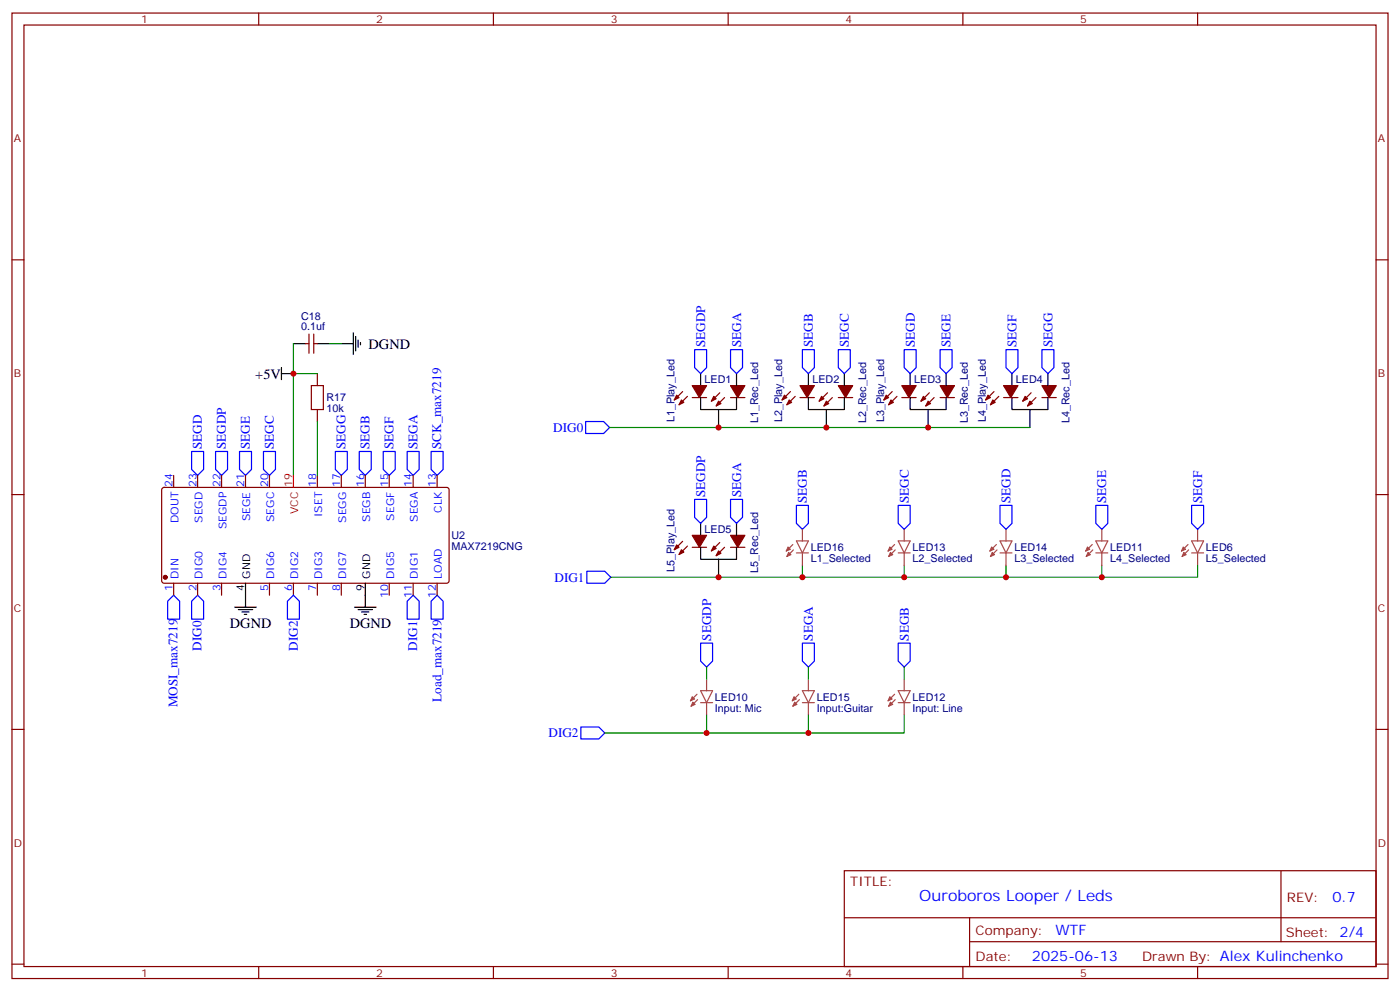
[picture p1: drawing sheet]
<svg xmlns="http://www.w3.org/2000/svg" width="412mm" height="292mm" viewBox="0 0 412 292" stroke-linecap="round" stroke-linejoin="round" font-family="sans-serif">
<g fill="none" stroke="#870000" stroke-width=".35">
<path d="M3.5 3.8h405.4v284.4h-405.4zM7.1 7.4h398.2v277.3h-398.2zM76.2 3.8v3.6M145.3 3.8v3.6M214.5 3.8v3.6M283.6 3.8v3.6M352.8 3.8v3.6M3.5 76.5h3.6M405.3 76.5h3.6M91 98.4v5.6M92.4 98.4v5.6M90 101.2h1"/>
<path d="M92.4 101.2h1.1M93.5 110v3.6M201.1 115.3l-2.5 2.5M202.5 116.7l-2.5 2.5M203.9 117.1h4.2M212 115.7l-2.5 2.4M213.4 117.1l-2.4 2.5M215.2 117.1h4.2M232.8 115.3l-2.4 2.5M234.2 116.7l-2.4 2.5M235.7 117.1h4.2M243.8 115.7l-2.5 2.4"/>
<path d="M245.2 117.1l-2.5 2.5M246.9 117.1h4.3M262.8 115.3l-2.5 2.5M264.2 116.7l-2.4 2.5M265.6 117.1h4.3M273.8 115.7l-2.5 2.4M275.2 117.1l-2.5 2.5M276.9 117.1h4.3M292.8 115.3l-2.5 2.5M294.2 116.7l-2.5 2.5M295.6 117.1h4.3M303.7 115.7l-2.4 2.4"/>
<path d="M305.2 117.1l-2.5 2.5M306.9 117.1h4.2M93.5 120.6v3.5M3.5 145.7h3.6M47.9 143.8l.4-.3 83.6 .1 .4 .7-.1 27-.6 .5-83.5-.1-.5-.6v-26.8zM51.2 140v3.5M58.2 140v3.5M65.3 140v3.5M72.3 140v3.5M79.4 140v3.5M93.5 140v3.5M100.5 140v3.5"/>
<path d="M107.6 140v3.5M114.7 140v3.5M121.7 140v3.5M128.8 140v3.5M201.1 159.4l-2.5 2.5M212 159.8l-2.5 2.4M405.3 145.7h3.6M51.2 171.8v3.5M58.2 171.8v3.5M65.3 171.8v3.5M79.4 171.8v3.5M86.4 171.8v3.5"/>
<path d="M93.5 171.8v3.5M100.5 171.8v3.5M114.7 171.8v3.5M121.7 171.8v3.5M128.8 171.8v3.5M202.5 160.8l-2.5 2.5M203.9 161.2h4.2M213.4 161.2l-2.4 2.5M215.2 161.2h4.2M3.5 214.8h3.6M405.3 214.8h3.6M248.7 256.4h156.6v28.3h-156.6z"/>
<path d="M377.3 256.5v20.8M248.7 270.3h156.5M285.6 277.3h119.6M285.6 270.3v14.1M3.5 284h3.6M76.2 284.7v3.5M145.3 284.7v3.5M214.5 284.7v3.5M283.6 284.7v3.5M352.8 284.7v3.5M405.3 284h3.6"/>
</g>
<g fill="none" stroke="#00f" stroke-width=".35">
<path d="M204.6 103h3.5v5.3l-1.7 1.7-1.8-1.7zM215.2 103h3.5v5.3l-1.7 1.7-1.8-1.7zM236.4 103h3.5v5.3l-1.8 1.7-1.7-1.7zM246.9 103h3.6v5.3l-1.8 1.7-1.8-1.7zM266.3 103h3.6v5.3l-1.8 1.7-1.8-1.7zM276.9 103h3.6v5.3l-1.8 1.7-1.8-1.7zM296.3 103h3.6v5.3l-1.8 1.7-1.8-1.7zM306.9 103h3.5v5.3l-1.7 1.7-1.8-1.7zM56.4 133h3.6v5.3l-1.8 1.7-1.8-1.7zM63.5 133h3.5v5.3l-1.7 1.7-1.8-1.7zM70.6 133h3.5v5.3l-1.8 1.7-1.7-1.7zM77.6 133h3.5v5.3l-1.7 1.7-1.8-1.7z"/>
<path d="M98.8 133h3.5v5.3l-1.8 1.7-1.7-1.7zM105.8 133h3.6v5.3l-1.8 1.7-1.8-1.7zM112.9 133h3.5v5.3l-1.7 1.7-1.8-1.7zM119.9 133h3.6v5.3l-1.8 1.7-1.8-1.7zM127 133h3.5v5.3l-1.7 1.7-1.8-1.7zM172.5 124.1h5.3l1.8 1.8-1.8 1.8h-5.3zM204.6 147.1h3.5v5.3l-1.7 1.7-1.8-1.7zM215.2 147.1h3.5v5.3l-1.7 1.7-1.8-1.7zM234.6 148.8h3.5v5.3l-1.7 1.8-1.8-1.8zM264.6 148.8h3.5v5.3l-1.8 1.8-1.7-1.8zM294.6 148.8h3.5v5.3l-1.8 1.8-1.7-1.8zM322.8 148.8h3.5v5.3l-1.7 1.8-1.8-1.8z"/>
<path d="M351 148.8h3.5v5.3l-1.7 1.8-1.8-1.8zM51.2 175.3l1.7 1.8v5.3h-3.5v-5.3zM58.2 175.3l1.8 1.8v5.3h-3.6v-5.3zM86.4 175.3l1.8 1.8v5.3h-3.5v-5.3zM121.7 175.3l1.8 1.8v5.3h-3.6v-5.3zM128.8 175.3l1.7 1.8v5.3h-3.5v-5.3zM172.9 168.2h5.3l1.7 1.8-1.7 1.8h-5.3zM206.4 189.4h3.5v5.3l-1.8 1.8-1.7-1.8zM236.4 189.4h3.5v5.3l-1.8 1.8-1.7-1.8zM264.6 189.4h3.5v5.3l-1.8 1.8-1.7-1.8zM171.1 214.1h5.3l1.8 1.8-1.8 1.7h-5.3z"/>
</g>
<g fill="none" stroke="#000" stroke-width=".35">
<path d="M104.1 98v6.4M104.8 99.1v4.2M82.9 110h3.5M82.9 108.3v3.5M86.4 101.2h3.6M93.5 101.2h3.5M100.5 101.2h3.6M105.5 100.2v2.1M106.2 100.9v.7M206.4 117.1v3.5h10.6v-3.5M206.4 110v3.6M217 110v3.6"/>
<path d="M238.1 117.1v3.5h10.6v-3.5M238.1 110v3.6M248.7 110v3.6M268.1 117.1v3.5h10.6v-3.5M268.1 110v3.6M278.7 110v3.6M298.1 117.1v3.5h10.6v-3.5M298.1 110v3.6M308.7 110v3.6M211.7 120.6v5.3M243.4 120.6v5.3M273.4 120.6v5.3"/>
<path d="M303.4 120.6v5.3M206.4 154.1v3.6M217 154.1v3.6M69.1 178.8h6.4M70.2 179.5h4.2M72.3 171.8v7M104.4 178.8h6.4M105.5 179.5h4.2M107.6 171.8v7M206.4 161.2v3.5h10.6v-3.5M211.7 164.7v5.3M71.3 180.2h2.1"/>
<path d="M72 180.9h.7M106.5 180.2h2.2M107.2 180.9h.7"/>
</g>
<path d="M91.7 113.6h3.5v7h-3.5z" fill="none" stroke="#a10000" stroke-width=".35"/>
<g fill="none" stroke="#008700" stroke-width=".35">
<path d="M86.4 101.2v38.8M86.4 110h7.1M97 101.2h3.5M93.5 124.1v15.9M179.6 125.9h123.8M179.9 170h56.5M236.4 166.5v3.5h29.9M266.3 166.5v3.5h58.3v-3.5M296.3 166.5v3.5M352.8 166.5v3.5h-28.2M208.1 196.5v3.5M238.1 196.5v3.5"/>
<path d="M266.3 196.5v3.5M178.2 215.9h29.9M208.1 210.6v5.3h58.2v-5.3M238.1 210.6v5.3"/>
</g>
<g fill="#870000" stroke="#870000" stroke-width=".35">
<path d="M215.2 113.6h4.2l-2.1 3.5z"/>
<path d="M211.7 118.1l.7 .8-1.4 .7z"/>
<path d="M210.3 116.7l.7 .7-1.5 .7z"/>
<path d="M203.9 113.6h4.2l-2.1 3.5z"/>
<path d="M199.3 116.4l.7 .7-1.4 .7z"/>
<path d="M200.7 117.8l.7 .7-1.4 .7z"/>
<path d="M246.9 113.6h4.3l-2.1 3.5z"/>
<path d="M243.4 118.1l.7 .8-1.4 .7z"/>
<path d="M242 116.7l.7 .7-1.4 .7z"/>
<path d="M235.7 113.6h4.2l-2.1 3.5z"/>
<path d="M231.1 116.4l.7 .7-1.4 .7z"/>
<path d="M232.5 117.8l.7 .7-1.4 .7z"/>
<path d="M276.9 113.6h4.3l-2.2 3.5z"/>
<path d="M273.4 118.1l.7 .8-1.4 .7z"/>
<path d="M272 116.7l.7 .7-1.4 .7z"/>
<path d="M265.6 113.6h4.3l-2.1 3.5z"/>
<path d="M261.1 116.4l.7 .7-1.5 .7z"/>
<path d="M262.5 117.8l.7 .7-1.4 .7z"/>
<path d="M306.9 113.6h4.2l-2.1 3.5z"/>
<path d="M303.4 118.1l.7 .8-1.4 .7z"/>
<path d="M302 116.7l.7 .7-1.4 .7z"/>
<path d="M295.6 113.6h4.3l-2.2 3.5z"/>
<path d="M291 116.4l.7 .7-1.4 .7z"/>
<path d="M292.5 117.8l.7 .7-1.5 .7z"/>
<path d="M215.2 157.7h4.2l-2.1 3.5z"/>
<path d="M211.7 162.2l.7 .7-1.4 .8z"/>
<path d="M210.3 160.8l.7 .7-1.5 .7z"/>
<path d="M203.9 157.7h4.2l-2.1 3.5z"/>
<path d="M199.3 160.5l.7 .7-1.4 .7z"/>
<path d="M200.7 161.9l.7 .7-1.4 .7z"/>
<circle cx="48.7" cy="170" r=".53"/>
</g>
<path d="M86.4 140v3.5" fill="none" stroke="#f00" stroke-width=".35"/>
<g fill="none" stroke="#a64a4a" stroke-width=".35">
<path d="M234.6 159.3h3.5l-1.7 3.5zM236.4 155.9v3.5M264.6 159.3h3.5l-1.8 3.5zM266.3 155.9v3.5M294.6 159.3h3.5l-1.8 3.5zM296.3 155.9v3.5M322.8 159.3h3.5l-1.7 3.5zM324.6 155.9v3.5M351 159.3h3.5l-1.7 3.5zM352.8 155.9v3.5M233.5 160.4l-1.9 1.9M233.7 162l-1.9 1.9"/>
<path d="M234.6 162.8h3.5M236.4 163v3.5M263.5 160.4l-1.9 1.9M263.7 162l-1.9 1.9M264.6 162.8h3.5M266.3 163v3.5M293.5 160.4l-1.9 1.9M293.7 162l-2 1.9M294.6 162.8h3.5M296.3 163v3.5M321.7 160.4l-1.9 1.9M321.9 162l-1.9 1.9"/>
<path d="M322.8 162.8h3.5M324.6 163v3.5M350 160.4l-2 1.9M350.1 162l-1.9 1.9M351 162.8h3.5M352.8 163v3.5M208.1 200v3.5M238.1 200v3.5M266.3 200v3.5M205.3 204.5l-1.9 1.9M205.5 206.1l-1.9 1.9M206.4 203.4h3.5l-1.8 3.5z"/>
<path d="M206.4 206.9h3.5M208.1 207.1v3.5M235.3 204.5l-1.9 1.9M235.5 206.1l-2 1.9M236.4 206.9h3.5M236.4 203.4h3.5l-1.8 3.5zM238.1 207.1v3.5M263.5 204.5l-1.9 1.9M263.7 206.1l-1.9 1.9M264.6 206.9h3.5M264.6 203.4h3.5l-1.8 3.5zM266.3 207.1v3.5"/>
</g>
<g fill="#a64a4a" stroke="#a64a4a" stroke-width=".29">
<path d="M320.3 161.1l.7 .7-1.2 .5z"/>
<path d="M320.5 162.7l.7 .7-1.2 .5z"/>
<path d="M262.1 161.1l.7 .7-1.2 .5z"/>
<path d="M262.3 162.7l.7 .7-1.2 .5z"/>
<path d="M292.1 161.1l.7 .7-1.2 .5z"/>
<path d="M292.3 162.7l.7 .7-1.3 .5z"/>
<path d="M232.1 161.1l.7 .7-1.2 .5z"/>
<path d="M232.3 162.7l.7 .7-1.2 .5z"/>
<path d="M348.5 161.1l.7 .7-1.2 .5z"/>
<path d="M348.7 162.7l.7 .7-1.2 .5z"/>
<path d="M203.9 205.2l.7 .7-1.2 .5z"/>
<path d="M204.1 206.8l.7 .7-1.2 .5z"/>
<path d="M262.1 205.2l.7 .7-1.2 .5z"/>
<path d="M262.3 206.8l.7 .7-1.2 .5z"/>
<path d="M233.9 205.2l.7 .7-1.2 .5z"/>
<path d="M234.1 206.8l.7 .7-1.3 .5z"/>
</g>
<g fill="#c00">
<circle cx="86.4" cy="110" r=".88"/>
<circle cx="296.3" cy="170" r=".88"/>
<circle cx="266.3" cy="170" r=".88"/>
<circle cx="243.4" cy="125.9" r=".88"/>
<circle cx="273.4" cy="125.9" r=".88"/>
<circle cx="211.7" cy="125.9" r=".88"/>
<circle cx="236.4" cy="170" r=".88"/>
<circle cx="211.7" cy="170" r=".88"/>
<circle cx="324.6" cy="170" r=".88"/>
<circle cx="238.1" cy="215.9" r=".88"/>
<circle cx="208.1" cy="215.9" r=".88"/>
</g>
<text font-size="4.6" fill="#00f" x="270.8" y="265.5">Ouroboros Looper / Leds</text>
<g font-size="4.2">
<text x="108.6" y="102.6">DGND</text>
<text x="75.2" y="111.5">+5V</text>
<text x="67.7" y="184.9">DGND</text>
<text x="103" y="184.9">DGND</text>
</g>
<g font-size="4.2" fill="#00f">
<text x="392.5" y="265.7">0.7</text>
<text x="310.9" y="275.3">WTF</text>
<text x="304" y="283.1">2025-06-13</text>
</g>
<g font-size="3.9" fill="#00f">
<text x="207.7" y="102.3" transform="rotate(-90 207.7 102.3)">SEGDP</text>
<text x="218.3" y="102.3" transform="rotate(-90 218.3 102.3)">SEGA</text>
<text x="239.5" y="102.3" transform="rotate(-90 239.5 102.3)">SEGB</text>
<text x="250" y="102.3" transform="rotate(-90 250 102.3)">SEGC</text>
<text x="269.4" y="102.3" transform="rotate(-90 269.4 102.3)">SEGD</text>
<text x="280" y="102.3" transform="rotate(-90 280 102.3)">SEGE</text>
<text x="299.4" y="102.3" transform="rotate(-90 299.4 102.3)">SEGF</text>
<text x="310" y="102.3" transform="rotate(-90 310 102.3)">SEGG</text>
<text x="163" y="127.2">DIG0</text>
<text x="59.5" y="132.3" transform="rotate(-90 59.5 132.3)">SEGD</text>
<text x="66.5" y="132.3" transform="rotate(-90 66.5 132.3)">SEGDP</text>
<text x="73.6" y="132.3" transform="rotate(-90 73.6 132.3)">SEGE</text>
<text x="80.6" y="132.3" transform="rotate(-90 80.6 132.3)">SEGC</text>
<text x="101.8" y="132.3" transform="rotate(-90 101.8 132.3)">SEGG</text>
<text x="108.8" y="132.3" transform="rotate(-90 108.8 132.3)">SEGB</text>
<text x="115.9" y="132.3" transform="rotate(-90 115.9 132.3)">SEGF</text>
<text x="123" y="132.3" transform="rotate(-90 123 132.3)">SEGA</text>
<text x="130" y="132.3" transform="rotate(-90 130 132.3)">SCK_max7219</text>
<text x="207.7" y="146.4" transform="rotate(-90 207.7 146.4)">SEGDP</text>
<text x="218.3" y="146.4" transform="rotate(-90 218.3 146.4)">SEGA</text>
<text x="237.7" y="148.1" transform="rotate(-90 237.7 148.1)">SEGB</text>
<text x="267.7" y="148.1" transform="rotate(-90 267.7 148.1)">SEGC</text>
<text x="297.7" y="148.1" transform="rotate(-90 297.7 148.1)">SEGD</text>
<text x="325.9" y="148.1" transform="rotate(-90 325.9 148.1)">SEGE</text>
<text x="354.1" y="148.1" transform="rotate(-90 354.1 148.1)">SEGF</text>
<text x="163.3" y="171.3">DIG1</text>
<text x="59.4" y="191.6" transform="rotate(-90 59.4 191.6)">DIG0</text>
<text x="87.7" y="191.6" transform="rotate(-90 87.7 191.6)">DIG2</text>
<text x="122.9" y="191.6" transform="rotate(-90 122.9 191.6)">DIG1</text>
<text x="209.5" y="188.7" transform="rotate(-90 209.5 188.7)">SEGDP</text>
<text x="239.5" y="188.7" transform="rotate(-90 239.5 188.7)">SEGA</text>
<text x="267.7" y="188.7" transform="rotate(-90 267.7 188.7)">SEGB</text>
<text x="52.3" y="208.3" transform="rotate(-90 52.3 208.3)">MOSI_max7219</text>
<text x="130.1" y="206.7" transform="rotate(-90 130.1 206.7)">Load_max7219</text>
<text x="161.6" y="217.1">DIG2</text>
</g>
<g font-size="3.9" fill="#800">
<text x="250.5" y="261">TITLE:</text>
<text x="379.1" y="265.7">REV:</text>
<text x="287.4" y="275.2">Company:</text>
<text x="378.7" y="275.8">Sheet: 2/4</text>
<text x="287.4" y="282.9">Date:</text>
<text x="336.4" y="283">Drawn By: Alex Kulinchenko</text>
</g>
<g font-size="3.2" fill="#800">
<text x="41.6" y="6.8">1</text>
<text x="110.8" y="6.8">2</text>
<text x="179.9" y="6.8">3</text>
<text x="249.1" y="6.8">4</text>
<text x="318.2" y="6.8">5</text>
<text x="4.1" y="41.9">A</text>
<text x="405.9" y="41.9">A</text>
<text x="4.1" y="111.1">B</text>
<text x="405.9" y="111.1">B</text>
<text x="4.1" y="180.2">C</text>
<text x="405.9" y="180.2">C</text>
<text x="4.1" y="249.4">D</text>
<text x="405.9" y="249.4">D</text>
<text x="41.6" y="287.7">1</text>
<text x="110.8" y="287.7">2</text>
<text x="179.9" y="287.7">3</text>
<text x="249.1" y="287.7">4</text>
<text x="318.2" y="287.7">5</text>
</g>
<g font-size="3.2" fill="#000080">
<text x="88.7" y="94.2">C18</text>
<text x="88.7" y="97.3">0.1uf</text>
<text x="207.5" y="112.9">LED1</text>
<text x="239.3" y="112.9">LED2</text>
<text x="269.3" y="112.9">LED3</text>
<text x="299.3" y="112.9">LED4</text>
<text x="96.2" y="118.2">R17</text>
<text x="96.1" y="121.3">10k</text>
<text x="198.7" y="124.3" transform="rotate(-90 198.7 124.3)">L1_Play_Led</text>
<text x="223.4" y="124.7" transform="rotate(-90 223.4 124.7)">L1_Rec_Led</text>
<text x="230.4" y="124.3" transform="rotate(-90 230.4 124.3)">L2_Play_Led</text>
<text x="255.1" y="124.7" transform="rotate(-90 255.1 124.7)">L2_Rec_Led</text>
<text x="260.4" y="124.3" transform="rotate(-90 260.4 124.3)">L3_Play_Led</text>
<text x="285.1" y="124.7" transform="rotate(-90 285.1 124.7)">L3_Rec_Led</text>
<text x="290.4" y="124.3" transform="rotate(-90 290.4 124.3)">L4_Play_Led</text>
<text x="315.1" y="124.7" transform="rotate(-90 315.1 124.7)">L4_Rec_Led</text>
<text x="133" y="161.9">MAX7219CNG</text>
<text x="133" y="158.8">U2</text>
<text x="207.5" y="157">LED5</text>
<text x="238.8" y="165.5">L1_Selected</text>
<text x="238.8" y="162.3">LED16</text>
<text x="268.8" y="165.5">L2_Selected</text>
<text x="268.8" y="162.3">LED13</text>
<text x="298.8" y="165.5">L3_Selected</text>
<text x="298.8" y="162.3">LED14</text>
<text x="327" y="165.5">L4_Selected</text>
<text x="327" y="162.3">LED11</text>
<text x="355.2" y="165.5">L5_Selected</text>
<text x="355.2" y="162.3">LED6</text>
<text x="198.7" y="168.4" transform="rotate(-90 198.7 168.4)">L5_Play_Led</text>
<text x="223.4" y="168.8" transform="rotate(-90 223.4 168.8)">L5_Rec_Led</text>
<text x="210.6" y="209.6">Input: Mic</text>
<text x="210.6" y="206.4">LED10</text>
<text x="240.6" y="209.6">Input:Guitar</text>
<text x="240.6" y="206.4">LED15</text>
<text x="268.8" y="209.6">Input: Line</text>
<text x="268.8" y="206.4">LED12</text>
</g>
<g font-size="3.2" fill="#00f">
<text x="50.8" y="143.4" transform="rotate(-90 50.8 143.4)">24</text>
<text x="57.9" y="143.4" transform="rotate(-90 57.9 143.4)">23</text>
<text x="64.9" y="143.4" transform="rotate(-90 64.9 143.4)">22</text>
<text x="72" y="143.4" transform="rotate(-90 72 143.4)">21</text>
<text x="79" y="143.4" transform="rotate(-90 79 143.4)">20</text>
<text x="93.1" y="143.4" transform="rotate(-90 93.1 143.4)">18</text>
<text x="100.2" y="143.4" transform="rotate(-90 100.2 143.4)">17</text>
<text x="107.2" y="143.4" transform="rotate(-90 107.2 143.4)">16</text>
<text x="114.3" y="143.4" transform="rotate(-90 114.3 143.4)">15</text>
<text x="121.4" y="143.4" transform="rotate(-90 121.4 143.4)">14</text>
<text x="128.4" y="143.4" transform="rotate(-90 128.4 143.4)">13</text>
<text x="52.6" y="154.1" transform="rotate(-90 52.6 154.1)">DOUT</text>
<text x="59.6" y="153.9" transform="rotate(-90 59.6 153.9)">SEGD</text>
<text x="66.7" y="155.8" transform="rotate(-90 66.7 155.8)">SEGDP</text>
<text x="73.7" y="153.5" transform="rotate(-90 73.7 153.5)">SEGE</text>
<text x="80.8" y="153.7" transform="rotate(-90 80.8 153.7)">SEGC</text>
<text x="94.9" y="152.3" transform="rotate(-90 94.9 152.3)">ISET</text>
<text x="102" y="153.9" transform="rotate(-90 102 153.9)">SEGG</text>
<text x="109" y="153.7" transform="rotate(-90 109 153.7)">SEGB</text>
<text x="116.1" y="153.3" transform="rotate(-90 116.1 153.3)">SEGF</text>
<text x="123.1" y="153.7" transform="rotate(-90 123.1 153.7)">SEGA</text>
<text x="130.2" y="151" transform="rotate(-90 130.2 151)">CLK</text>
<text x="50.8" y="174" transform="rotate(-90 50.8 174)">1</text>
<text x="52.6" y="170.5" transform="rotate(-90 52.6 170.5)">DIN</text>
<text x="57.9" y="174" transform="rotate(-90 57.9 174)">2</text>
<text x="59.6" y="170.5" transform="rotate(-90 59.6 170.5)">DIG0</text>
<text x="64.9" y="174" transform="rotate(-90 64.9 174)">3</text>
<text x="66.7" y="170.5" transform="rotate(-90 66.7 170.5)">DIG4</text>
<text x="79" y="174" transform="rotate(-90 79 174)">5</text>
<text x="80.8" y="170.5" transform="rotate(-90 80.8 170.5)">DIG6</text>
<text x="86.1" y="174" transform="rotate(-90 86.1 174)">6</text>
<text x="87.8" y="170.5" transform="rotate(-90 87.8 170.5)">DIG2</text>
<text x="93.1" y="174" transform="rotate(-90 93.1 174)">7</text>
<text x="94.9" y="170.5" transform="rotate(-90 94.9 170.5)">DIG3</text>
<text x="100.2" y="174" transform="rotate(-90 100.2 174)">8</text>
<text x="102" y="170.5" transform="rotate(-90 102 170.5)">DIG7</text>
<text x="116.1" y="170.5" transform="rotate(-90 116.1 170.5)">DIG5</text>
<text x="123.1" y="170.5" transform="rotate(-90 123.1 170.5)">DIG1</text>
<text x="130.2" y="170.5" transform="rotate(-90 130.2 170.5)">LOAD</text>
<text x="114.3" y="176" transform="rotate(-90 114.3 176)">10</text>
<text x="121.4" y="176" transform="rotate(-90 121.4 176)">11</text>
<text x="128.4" y="176" transform="rotate(-90 128.4 176)">12</text>
</g>
<g font-size="3.2" fill="#f00">
<text x="86.1" y="143.4" transform="rotate(-90 86.1 143.4)">19</text>
<text x="87.8" y="151.5" transform="rotate(-90 87.8 151.5)">VCC</text>
</g>
<g font-size="3.2">
<text x="72" y="174" transform="rotate(-90 72 174)">4</text>
<text x="73.7" y="170.5" transform="rotate(-90 73.7 170.5)">GND</text>
<text x="107.2" y="174" transform="rotate(-90 107.2 174)">9</text>
<text x="109" y="170.5" transform="rotate(-90 109 170.5)">GND</text>
</g>
</svg>
